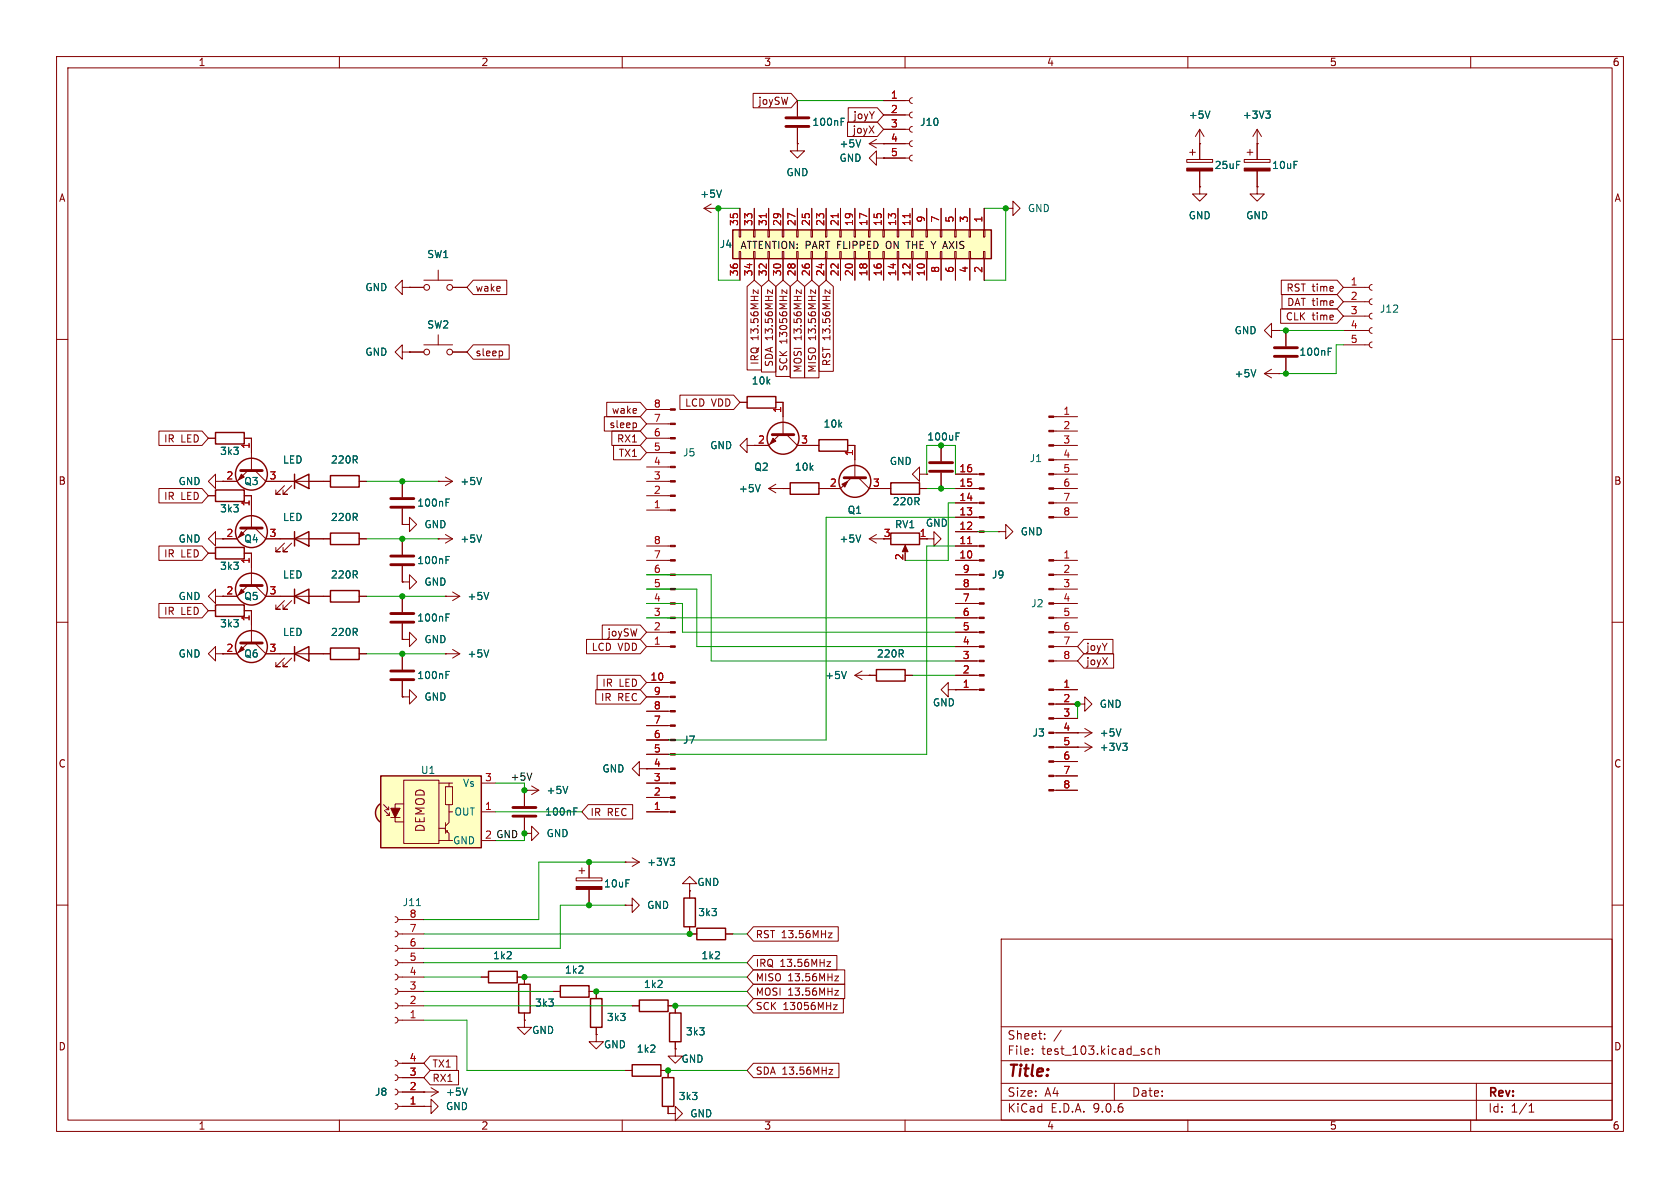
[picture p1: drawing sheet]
<svg xmlns="http://www.w3.org/2000/svg" width="297mm" height="210mm" viewBox="0 0 297 210" stroke-linecap="round" stroke-linejoin="round" font-family="sans-serif">
<g fill="none" stroke="#840000" stroke-width=".18">
<path d="M10 10h277v190h-277zM12 12h273v186h-273zM60 10v2M110 10v2M156.2 17.8h4.6M160 10v2M161.3 17.3l-.4 .1-.1 .4 .1 .3 .4 .2M161.3 19.8l-.4 .2-.1 .3 .1 .4 .4 .1M210 10v2M260 10v2M153.7 25.4h7.1M153.7 25.4l1.2 .8"/>
<path d="M154.9 24.6l-1.2 .8M156.2 25.4h.1M156.2 20.3h4.6M156.2 22.9h4.6M156.2 27.9h4.6M161.3 22.4l-.4 .1-.1 .4 .1 .3 .4 .2M161.3 24.9l-.4 .1-.1 .4 .1 .4 .4 .1M161.3 27.4l-.4 .2-.1 .3 .1 .4 .4 .1M10 60h2M36.8 77.5h1.3M43.2 77.5h1.2v5.7M114.3 77.5h4.2"/>
<path d="M114.3 74.9h4.2M114.3 72.4h4.2M130.8 71.1h1.3M137.2 71.1h1.2v5.7M137.8 76.8l-1.9 1.9h-2.6M139.1 76.8l1.9 1.9h3.8M149.9 78.7h1.2v5.8M285 60h2M36.8 97.8h1.3M36.8 87.6h1.3M43.2 87.6h1.2v5.7M43.2 97.8h1.2"/>
<path d="M43.8 93.3l-1.9 2h-3.8v1.2l-1.3-1.2 1.3-1.3v1.3M43.8 83.2l-1.9 1.9h-3.8v1.3l-1.3-1.3 1.3-1.3v1.3M45.1 93.3l1.9 2h11.4M45.1 83.2l1.9 1.9h11.4M50.3 85.9l-1.5 1.5h.7h-.7v-.8M50.3 96l-1.5 1.5h.7h-.7v-.7M51.6 85.9l-1.6 1.5h.8h-.8v-.8M51.6 96l-1.6 1.5h.8h-.8v-.7M63.5 95.3h1.3M63.5 85.1h1.3M71.1 85.1v2.8M71.1 89.9v2.8"/>
<path d="M71.1 95.3v2.7M114.3 85.1h4.2M114.3 87.6h4.2M114.3 90.2h4.2M114.3 82.6h4.2M114.3 80h4.2M135.9 86.4l1.3 .7M135.9 86.4h3.8M137.2 85.6l-1.3 .8M138.4 86.4h.1M150.5 84.5l-1.9 1.9h-3.8M151.8 84.5l1.9 1.9h3.8"/>
<path d="M153.7 95.3h2.5M153.7 95.3l1.2 .7M154.9 94.5l-1.2 .8M162.6 83.8v-1.2l-1.3 1.2 1.3 1.3v-1.3h1.2M162.6 86.4h1.2M163.8 83.8h.1M163.8 95.3h1.3v-1.3l1.3 1.3-1.3 1.2v-1.2M163.8 95.3h.1M10 110h2M36.8 108h1.3M38.1 105.4v-1.3l-1.3 1.3 1.3 1.3v-1.3h1.3M43.2 108h1.2v5.7"/>
<path d="M43.8 113.7l-1.9 1.9h-3.8v1.2l-1.3-1.2 1.3-1.3v1.3M45.1 113.7l1.9 1.9h11.4M49.5 105.4h8.9M50.3 116.3l-1.5 1.6h.7h-.7v-.8M50.3 106.2l-1.5 1.5h.7h-.7v-.8M51.6 116.3l-1.6 1.6h.8h-.8v-.8M51.6 106.2l-1.6 1.5h.8h-.8v-.8M63.5 105.4h1.3M63.5 115.6h1.3M71.1 102.9h1.3v-1.3l1.3 1.3-1.3 1.2v-1.2M71.1 102.9h.1M71.1 100.1v2.8"/>
<path d="M71.1 105.4v2.8M71.1 110.2v2.8M78.7 105.4h.1M78.7 105.4h2.6M80 104.6l1.3 .8M81.3 105.4l-1.3 .8M285 110h2M92.7 139.7h.1M92.7 139.7h2.5M92.7 139.7v2.8M94 138.9l1.2 .8M95.2 139.7l-1.2 .8"/>
<path d="M113 135.9v-1.3l-1.2 1.3 1.2 1.3v-1.3h1.3M114.3 135.9h.1M92.7 147.3h1.3v-1.2l1.2 1.2-1.2 1.3v-1.3M92.7 147.3h.1M92.7 144.5v2.8M10 160h2M177 166h108v32h-108zM285 160h2M60 198v2M110 198v2M160 198v2M177 194.5h108"/>
<path d="M177 191.5h108M177 187.5h108M177 181.5h108M182.5 186.3v.1M182.5 185.5v.1M184.7 183.6v.1M184.7 182.8v.1M187.6 182.1l-1.3 2M197 191.5v3M203.7 185.5l-.5-.1-.2 .3v.4l.1 .2h.6M204.3 185.5l.2-.1 .4 .1 .1 .9M204.3 184.9v1.5"/>
<path d="M210 198v2M260 198v2M261 191.5v6.5M270.3 196.6h.9M270.3 195.5l.4-.4v1.5"/>
</g>
<g fill="none" stroke="#840000" stroke-width=".51">
<path d="M136.5 76.8h3.8M42.5 93.3h3.9M42.5 83.2h3.9M69.1 98.3h4.1M69.1 99.8h4.1M69.1 88.1h4.1M69.1 89.7h4.1M149.2 84.5h3.8M42.5 113.7h3.9M69.1 108.5h4.1M69.1 110h4.1M90.7 142.7h4"/>
<path d="M90.7 144.3h4"/>
</g>
<g fill="none" stroke="#840000" stroke-width=".25">
<path d="M38.1 76.5h5.1v2h-5.1zM132.1 70.1h5.1v2h-5.1zM144.8 77.7h5.1v2.1h-5.1zM38.1 96.8h5.1v2h-5.1zM38.1 86.6h5.1v2h-5.1zM52.1 85.1l2.5-1.3v2.6zM52.1 95.3l2.5-1.3v2.5zM52.1 83.8v2.6M52.1 94v2.5M58.4 94.2h5.1v2.1h-5.1zM58.4 84.1h5.1v2h-5.1zM139.7 85.3h5.1v2.1h-5.1z"/>
<path d="M157.5 85.3h5.1v2.1h-5.1zM38.1 106.9h5.1v2.1h-5.1zM52.1 115.6l2.5-1.3v2.5zM52.1 105.4l2.5-1.3v2.6zM52.1 104.1v2.6M52.1 114.3v2.5M58.4 104.4h5.1v2h-5.1zM58.4 114.6h5.1v2h-5.1z"/>
<circle cx="138.4" cy="77.5" r="2.82"/>
<circle cx="44.4" cy="83.8" r="2.82"/>
<circle cx="44.4" cy="94" r="2.82"/>
<circle cx="151.1" cy="85.1" r="2.82"/>
<circle cx="44.4" cy="114.3" r="2.82"/>
</g>
<g fill="#840000" stroke="#840000" stroke-width=".18">
<path d="M42.7 94l.5 .5-1 .5z"/>
<path d="M42.7 83.8l.5 .5-1 .5z"/>
<path d="M42.7 114.3l.5 .5-1 .5z"/>
<path d="M118.5 90h.9v.3h-.9z"/>
<path d="M118.5 87.5h.9v.3h-.9z"/>
<path d="M118.5 85h.9v.2h-.9z"/>
<path d="M118.5 82.4h.9v.3h-.9z"/>
<path d="M118.5 79.9h.9v.2h-.9z"/>
<path d="M118.5 77.3h.9v.3h-.9z"/>
<path d="M118.5 74.8h.9v.3h-.9z"/>
<path d="M118.5 72.3h.9v.2h-.9z"/>
<path d="M136.7 77.5l.5 .5-1.1 .5z"/>
<path d="M148.8 85.6l1.1-.5-.5 1z"/>
</g>
<g fill="none" stroke="#006464" stroke-width=".18">
<path d="M152.2 24.7l-.5 1.3M78.9 99h.4M78.9 98.4h.6M78.9 88.8h.4M78.9 88.2h.6M134.4 85.7l-.4 1.2M152.2 94.6l-.5 1.2M78.9 109.1h.4M78.9 108.5h.6M86.4 104.7l-.4 1.3M100.4 139l-.4 1.3M101.5 143.4h.4"/>
<path d="M101.5 142.8h.6"/>
</g>
<path d="M129.5 40.6h45.8v5.1h-45.8z" fill="#ffffc2"/>
<g fill="none" stroke="#840000" stroke-width=".25">
<path d="M129.5 40.6h45.8v5.1h-45.8zM99.1 174.2h5v2.1h-5z"/>
<circle cx="44.4" cy="104.1" r="2.82"/>
</g>
<g fill="none" stroke="#840000" stroke-width=".18">
<path d="M141 17.8v2.8M124.5 36.8l1.2 .8M124.5 36.8h2.5M125.7 36.1l-1.2 .7M127 36.8h.1M130.8 36.8v3.8M133.3 36.8v3.8M135.9 36.8v3.8M138.4 36.8v3.8M141 25.4v1.3h1.2l-1.2 1.2-1.3-1.2h1.3M141 25.4h.1M141 22.6v2.8"/>
<path d="M141 36.8v3.8M143.5 36.8v3.8M146 36.8v3.8M148.6 36.8v3.8M151.1 36.8v3.8M153.7 36.8v3.8M154.9 27.9v-1.2l-1.2 1.2 1.2 1.3v-1.3h1.3M156.2 27.9h.1M156.2 36.8v3.8M158.7 36.8v3.8M161.3 36.8v3.8M163.8 36.8v3.8"/>
<path d="M166.4 36.8v3.8M168.9 36.8v3.8M171.4 36.8v3.8M174 36.8v3.8M177.8 36.8h1.3v-1.2l1.2 1.2-1.2 1.3v-1.3M177.8 36.8h.1M71.1 50.8v-1.3l-1.3 1.3 1.3 1.3v-1.3h1.3M72.4 50.8h.1M72.4 50.8h2.5M74.9 49.5h5.1M77.5 47.8v1.7M77.5 59.2v1.8"/>
<path d="M80 50.8h2.5M130.7 40.6h.2v1.3h-.2zM130.7 44.5h.2v1.2h-.2zM130.8 45.7v3.8M133.2 40.6h.3v1.3h-.3zM133.2 44.5h.3v1.2h-.3zM133.3 45.7v3.8M135.8 40.6h.2v1.3h-.2zM135.8 44.5h.2v1.2h-.2zM135.9 45.7v3.8M138.3 40.6h.3v1.3h-.3zM138.3 44.5h.3v1.2h-.3z"/>
<path d="M138.4 45.7v3.8M140.8 40.6h.3v1.3h-.3zM140.8 44.5h.3v1.2h-.3zM141 45.7v3.8M143.4 40.6h.2v1.3h-.2zM143.4 44.5h.2v1.2h-.2zM143.5 45.7v3.8M145.9 40.6h.3v1.3h-.3zM145.9 44.5h.3v1.2h-.3zM146 45.7v3.8M148.5 40.6h.2v1.3h-.2zM148.5 44.5h.2v1.2h-.2z"/>
<path d="M148.6 45.7v3.8M151 40.6h.3v1.3h-.3zM151 44.5h.3v1.2h-.3zM151.1 45.7v3.8M153.5 40.6h.3v1.3h-.3zM153.5 44.5h.3v1.2h-.3zM153.7 45.7v3.8M156.1 40.6h.2v1.3h-.2zM156.1 44.5h.2v1.2h-.2zM156.2 45.7v3.8M158.6 40.6h.3v1.3h-.3zM158.6 44.5h.3v1.2h-.3z"/>
<path d="M158.7 45.7v3.8M161.2 40.6h.2v1.3h-.2zM161.2 44.5h.2v1.2h-.2zM161.3 45.7v3.8M163.7 40.6h.3v1.3h-.3zM163.7 44.5h.3v1.2h-.3zM163.8 45.7v3.8M166.2 40.6h.3v1.3h-.3zM166.2 44.5h.3v1.2h-.3zM166.4 45.7v3.8M168.8 40.6h.2v1.3h-.2zM168.8 44.5h.2v1.2h-.2z"/>
<path d="M168.9 45.7v3.8M171.3 40.6h.3v1.3h-.3zM171.3 44.5h.3v1.2h-.3zM171.4 45.7v3.8M173.9 40.6h.2v1.3h-.2zM173.9 44.5h.2v1.2h-.2zM174 45.7v3.8M71.1 62.2v-1.2l-1.3 1.2 1.3 1.3v-1.3h1.3M72.4 62.2h.1M72.4 62.2h2.5M74.9 61h5.1M80 62.2h2.5"/>
<path d="M132.1 78.7v-1.2l-1.3 1.2 1.3 1.3v-1.3h1.2M166.4 78.7v2.8M186.3 73.7h4.2M186.3 76.2h4.2M186.3 78.7h4.2M44.4 97.8v5.7M71.1 92.7h1.3v-1.3l1.3 1.3-1.3 1.3v-1.3M71.1 92.7h.1M77.5 95.3h.1M77.5 85.1h.1M77.5 95.3h2.5M77.5 85.1h2.5"/>
<path d="M78.7 94.5l1.3 .8M78.7 84.3l1.3 .8M80 95.3l-1.3 .7M80 85.1l-1.3 .8M166.4 83.6v2.8M168.9 83.8h4.2M168.9 86.4h4.2M168.9 88.9h4.2M168.9 91.4h4.2M168.9 99.1h4.2M168.9 96.5h4.2M168.9 94h4.2"/>
<path d="M176.5 94h1.3v-1.3l1.3 1.3-1.3 1.3v-1.3M176.5 94h.1M186.3 81.3h4.2M186.3 83.8h4.2M186.3 86.4h4.2M186.3 88.9h4.2M186.3 91.4h4.2M43.8 103.5l-1.9 1.9h-2.5M45.1 103.5l1.9 1.9h2.5M168.9 119.4h4.2M168.9 116.8h4.2M168.9 114.3h4.2"/>
<path d="M168.9 111.8h4.2M168.9 109.2h4.2M168.9 106.7h4.2M168.9 104.1h4.2M168.9 101.6h4.2M167.6 121.9v-1.2l-1.2 1.2 1.2 1.3v-1.3h1.3M168.9 121.9h.1M168.9 121.9h4.2M101.9 155.2h4.5v.5h-4.5zM102.4 153.9h1M102.9 153.4v1M104.1 152.4v2.8"/>
<path d="M104.1 157.2v2.8M110.5 152.4h.1M110.5 152.4h2.5M111.8 151.6l1.2 .8M113 152.4l-1.2 .8M97.8 175.3h1.3M104.1 175.3h1.3M74.9 195.6h1.3v-1.3l1.3 1.3-1.3 1.3v-1.3M74.9 195.6h.1"/>
<circle cx="75.4" cy="50.8" r=".51"/>
<circle cx="79.5" cy="50.8" r=".51"/>
<circle cx="75.4" cy="62.2" r=".51"/>
<circle cx="79.5" cy="62.2" r=".51"/>
</g>
<path d="M135.5 37.8v.7M148.2 37.8v.7M160.9 37.8v.7M171.1 96.1h.7" fill="none" stroke="#a90000" stroke-width=".18"/>
<path d="M127.5 33.6l-.4 1.3M148.7 21.5h.4M148.7 20.9h.6M169 77.1h.4M169 76.5h.6M85.1 94.6l-.4 1.2M85.1 84.4l-.4 1.3M118.5 151.7h.7l-.4 .5M119 152.2l.2 .2v.3l-.2 .3" fill="none" stroke="#006464" stroke-width=".18"/>
<g fill="#840000" stroke="#840000" stroke-width=".18">
<path d="M185.4 73.5h.9v.3h-.9z"/>
<path d="M185.4 76.1h.9v.2h-.9z"/>
<path d="M185.4 78.6h.9v.3h-.9z"/>
<path d="M185.4 81.2h.9v.2h-.9z"/>
<path d="M185.4 83.7h.9v.2h-.9z"/>
<path d="M185.4 86.2h.9v.3h-.9z"/>
<path d="M185.4 88.8h.9v.2h-.9z"/>
<path d="M185.4 91.3h.9v.3h-.9z"/>
<path d="M42.7 104.1l.5 .5-1 .6z"/>
<path d="M101.9 156.7h4.5v.5h-4.5z"/>
<path d="M173.1 121.8h.9v.2h-.9z"/>
<path d="M173.1 119.3h.9v.2h-.9z"/>
<path d="M173.1 116.7h.9v.3h-.9z"/>
<path d="M173.1 114.2h.9v.2h-.9z"/>
<path d="M173.1 111.6h.9v.3h-.9z"/>
<path d="M173.1 109.1h.9v.2h-.9z"/>
<path d="M173.1 106.6h.9v.2h-.9z"/>
<path d="M173.1 104h.9v.3h-.9z"/>
<path d="M173.1 101.5h.9v.2h-.9z"/>
<path d="M173.1 98.9h.9v.3h-.9z"/>
<path d="M173.1 96.4h.9v.2h-.9z"/>
<path d="M173.1 93.9h.9v.2h-.9z"/>
<path d="M173.1 91.3h.9v.3h-.9z"/>
<path d="M173.1 88.8h.9v.2h-.9z"/>
<path d="M173.1 86.2h.9v.3h-.9z"/>
<path d="M173.1 83.7h.9v.2h-.9z"/>
</g>
<path d="M138.9 20.8h4.1M138.9 22.4h4.1M164.3 81.8h4.1M164.3 83.3h4.1M42.5 103.5h3.9" fill="none" stroke="#840000" stroke-width=".51"/>
<path d="M66.9 142.3l.3-.2 1.1 1.6-1.1 1.6a1.97 1.97 0 0 1-.3-3z" fill="#ffffc2" stroke="#ffffc2" stroke-width=".18"/>
<path d="M67.3 137.2h17.8v12.7h-17.8z" fill="#ffffc2"/>
<g fill="none" stroke="#840000" stroke-width=".25">
<path d="M157.5 94.2h5.1v2.1h-5.1zM154.9 118.4h5.1v2h-5.1zM67.3 137.2h17.8v12.7h-17.8zM67.2 142.1a1.97 1.97 0 0 0 0 3.2M120.9 158.8h2v5h-2zM86.4 171.7h5v2h-5zM91.7 174h2v5.1h-2zM104.4 176.5h2v5.1h-2zM113 176.8h5.1v2h-5.1zM118.4 179.1h2v5.1h-2zM123.2 164.1h5.1v2h-5.1zM111.8 188.2h5v2h-5z"/>
<path d="M117.1 190.5h2v5.1h-2z"/>
</g>
<g fill="none" stroke="#840000" stroke-width=".18">
<path d="M133.1 16.5h6.8l1.1 1.3-1.1 1.3h-6.8zM141 17.8v2.8M150 19h5.1l1.1 1.3-1.1 1.3h-5.1zM156.2 17.8h3.8M127 36.8h.1M130.8 36.8v3.8M133.3 36.8v3.8M135.9 36.8v3.8M138.4 36.8v3.8M141 25.4h.1M141 22.6v2.8M141 36.8v3.8"/>
<path d="M143.5 36.8v3.8M146 36.8v3.8M148.6 36.8v3.8M149.8 21.6h5.3l1.1 1.3-1.1 1.2h-5.3zM151.1 36.8v3.8M153.7 36.8v3.8M156.2 27.9h.1M156.2 25.4h.1M156.2 36.8v3.8M156.2 20.3h3.8M156.2 22.9h3.8M156.2 25.4h3.8"/>
<path d="M156.2 27.9h3.8M158.7 36.8v3.8M161.3 36.8v3.8M163.8 36.8v3.8M166.4 36.8v3.8M168.9 36.8v3.8M171.4 36.8v3.8M174 36.8v3.8M209.8 28.2h4.6v.5h-4.6zM210.3 26.9h1M210.8 26.4v1M212.1 25.4h.1"/>
<path d="M212.1 33v1.3h1.3l-1.3 1.3-1.3-1.3h1.3M212.1 33h.1M212.1 22.9l-.8 1.2M212.1 22.9l.8 1.2M212.1 22.9v5.3M212.1 30.2v2.8M220 28.2h4.5v.5h-4.5zM220.5 26.9h1M221 26.4v1M222.2 25.4h.1M222.2 33v1.3h1.3l-1.3 1.3-1.2-1.3h1.2M222.2 33h.1"/>
<path d="M222.2 22.9l-.7 1.2M222.2 22.9l.8 1.2M222.2 22.9v5.3M222.2 30.2v2.8M72.4 50.8h.1M72.4 50.8h2.5M80 50.8h2.5M83.7 49.5h5.9v2.6h-5.9l-1.2-1.3zM130.8 45.7v3.8M132.1 50.6l1.2-1.1 1.3 1.1v14.8h-2.5zM133.3 45.7v3.8M134 51.2v.7l-.8-.7v.7"/>
<path d="M134.6 50.6l1.3-1.1 1.3 1.1v15.2h-2.6zM135.9 45.7v3.8M136.6 51.2v.7l-.9-.7v.7M137.2 50.6l1.2-1.1 1.3 1.1v16h-2.5zM138.4 45.7v3.8M139.1 51.2v.7l-.8-.7v.7M139.7 50.6l1.3-1.1 1.2 1.1v16.2h-2.5zM141 45.7v3.8M141.6 51.2v.7l-.8-.7v.7M142.2 50.6l1.3-1.1 1.3 1.1v16.2h-2.6zM143.5 45.7v3.8M144.2 51.2v.7l-.9-.7v.7"/>
<path d="M144.8 50.6l1.2-1.1 1.3 1.1v15h-2.5zM146 45.7v3.8M146.7 51.2v.7l-.8-.7v.7M148.6 45.7v3.8M151.1 45.7v3.8M153.7 45.7v3.8M156.2 45.7v3.8M158.7 45.7v3.8M161.3 45.7v3.8M163.8 45.7v3.8M166.4 45.7v3.8M168.9 45.7v3.8"/>
<path d="M171.4 45.7v3.8M174 45.7v3.8M224.8 58.4v-1.2l-1.3 1.2 1.3 1.3v-1.3h1.3M226.1 58.4h.1M226.4 54.6h10l1.1 1.3-1.1 1.3h-10zM226.5 49.5h9.9l1.1 1.3-1.1 1.3h-9.9zM226.6 52.1h9.8l1.1 1.2-1.1 1.3h-9.8zM227.3 58.4v2.8M237.5 50.8h4.6M237.5 53.3h4.6M237.5 55.9h4.6M237.5 58.4h4.6"/>
<path d="M242.6 50.3l-.4 .1-.1 .4 .1 .4 .4 .1M242.6 52.8l-.4 .2-.1 .3 .1 .4 .4 .1M242.6 55.4l-.4 .1-.1 .4 .1 .3 .4 .2M242.6 57.9l-.4 .2-.1 .3 .1 .4 .4 .1M28.1 76.2h7.6l1.1 1.3-1.1 1.2h-7.6zM36.8 77.5h1.3M43.2 77.5h1.2v2.5M72.4 62.2h.1M72.4 62.2h2.5M80 62.2h2.5M83.7 61h6.3v2.5h-6.3l-1.2-1.3zM88.7 62.1l.2 .2-.2 .5"/>
<path d="M106.8 73.7h6.4l1.1 1.2-1.1 1.3h-6.4zM107.3 71.1h5.9l1.1 1.3-1.1 1.3h-5.9zM108.2 76.2h5l1.1 1.3-1.1 1.2h-5zM108.5 78.7h4.7l1.1 1.3-1.1 1.3h-4.7zM112.4 74.8l.1 .2-.1 .5M120.2 69.8h9.5l1.1 1.3-1.1 1.3h-9.5zM130.8 71.1h1.3M133.3 78.7h2.6M137.2 71.1h1.2v2.6M141 78.7h3.8M149.9 78.7h1.2v2.6M166.4 78.7v2.8"/>
<path d="M223.5 66l1.3 .8M223.5 66h2.6M224.8 65.3l-1.3 .7M226.1 66h.1M227.3 63.2v2.8M237.5 61h4.6M242.6 60.5l-.4 .1-.1 .4 .1 .3 .4 .2M28.1 96.5h7.6l1.1 1.3-1.1 1.3h-7.6zM28.1 86.4h7.6l1.1 1.2-1.1 1.3h-7.6zM36.8 87.6h1.3M36.8 97.8h1.3M39.4 95.3h2.5"/>
<path d="M39.4 85.1h2.5M43.2 87.6h1.2v2.6M43.2 97.8h1.2v2.5M47 95.3h5.1M47 85.1h5.1M54.6 95.3h3.8M54.6 85.1h3.8M63.5 95.3h1.3M63.5 85.1h1.3M71.1 92.7h.1M71.1 85.1v2.8M71.1 89.9v2.8"/>
<path d="M71.1 95.3v2.7M77.5 85.1h.1M77.5 95.3h.1M114.3 99.1h4.2M114.3 96.5h4.2M138.4 86.4h.1M138.4 86.4h1.3M144.8 86.4h3.8M153.7 86.4h3.8M160 96.8v1M162.6 95.3h1.2M162.6 86.4h1.2"/>
<path d="M163.8 95.3h.1M163.8 83.8h.1M166.4 83.6v2.8M168.9 99.1h3.8M168.9 96.5h3.8M168.9 94h3.8M168.9 91.4h3.8M168.9 88.9h3.8M168.9 86.4h3.8M168.9 83.8h3.8M176.5 94h.1M186.3 99.1h4.2"/>
<path d="M28.1 106.7h7.6l1.1 1.3-1.1 1.2h-7.6zM36.8 108h1.3M39.4 115.6h2.5M39.4 105.4h2.5M43.2 108h1.2v2.5M47 115.6h5.1M47 105.4h5.1M54.6 115.6h3.8M54.6 105.4h3.8M63.5 115.6h1.3M63.5 105.4h1.3M71.1 113h1.3v-1.2l1.3 1.2-1.3 1.3v-1.3"/>
<path d="M71.1 113h.1M71.1 102.9h.1M71.1 100.1v2.8M71.1 105.4v2.8M71.1 110.2v2.8M71.1 115.6v2.8M78.7 115.6h.1M78.7 105.4h.1M78.7 115.6h2.6M80 114.8l1.3 .8M81.3 115.6l-1.3 .7M103.7 113h9.5l1.1 1.3-1.1 1.3h-9.5z"/>
<path d="M105.6 119.4h7.6l1.1 1.3-1.1 1.2h-7.6zM106.5 110.5h6.7l1.1 1.3-1.1 1.2h-6.7zM114.3 101.6h4.2M114.3 104.1h4.2M114.3 106.7h4.2M114.3 109.2h4.2M114.3 111.8h4.2M114.3 114.3h4.2M151.1 119.4h3.8M151.1 119.4l1.3 .7M152.4 118.6l-1.3 .8M153.7 119.4h.1"/>
<path d="M160 119.4h1.3M168.9 119.4h3.8M168.9 101.6h3.8M168.9 104.1h3.8M168.9 106.7h3.8M168.9 109.2h3.8M168.9 111.8h3.8M168.9 114.3h3.8M168.9 116.8h3.8M186.3 101.6h4.2M186.3 104.1h4.2M186.3 106.7h4.2"/>
<path d="M186.3 109.2h4.2M186.3 111.8h4.2M186.3 114.3h4.2M186.3 116.8h4.2M191.6 113h5.2v2.6h-5.2l-1.1-1.3zM191.6 115.6h5.3v2.5h-5.3l-1.1-1.3zM71.1 123.2h1.3v-1.3l1.3 1.3-1.3 1.3v-1.3M71.1 123.2h.1M71.1 120.4v2.8M71.4 137.9h6.2v11.2h-6.2zM77.6 138.4h1.8M78.7 139.1h1.3v3.1h-1.3z"/>
<path d="M80 138.4h-.6v.7M85.1 138.4h2.5M92.7 139.7h.1M92.7 139.7v2.8M105.3 121.9h7.9l1.1 1.3-1.1 1.3h-7.9zM114.3 135.9h.1M114.3 138.4h4.2M114.3 135.9h4.2M114.3 133.4h4.2M114.3 130.8h4.2M114.3 128.3h4.2M114.3 125.7h4.2"/>
<path d="M114.3 123.2h4.2M114.3 120.7h4.2M168.9 121.9h.1M168.9 121.9h3.8M186.3 129.5h6.7M186.3 121.9h4.2M186.3 124.5h4.2M186.3 127h4.2M186.3 132.1h6.7M186.3 134.6h4.2M186.3 137.2h4.2M186.3 139.7h4.2"/>
<path d="M190.5 129.5h.1M190.5 124.5h1.3v-1.3l1.2 1.3-1.2 1.2v-1.2M190.5 124.5h.1M190.5 132.1h.1M191.8 128.8l1.2 .7M191.8 131.3l1.2 .8M193 129.5l-1.2 .8M193 132.1l-1.2 .7M67.8 142.2l.9 .9M67.9 143.3l.9 .8M68.2 143.1h.5M68.3 144.1h.5"/>
<path d="M68.7 142.6v.5M68.8 143.6v.5M69.1 144.5h1.6M71.4 142.1h-1.6v3.2h1.6M77.6 148.6h1.8M77.6 146.4h1.1M78.7 146.7l.7 .6v1.3h.6M78.7 145.4v1.9M79.1 146.8v.3h-.2M79.4 142.2v1.3M80 143.5h-.6v1.9l-.7 .7M85.1 143.5h2.5"/>
<path d="M92.7 147.3h.1M92.7 144.5v2.8M104 142.2h7.8v2.6h-7.8l-1.1-1.3zM104.1 152.4v2.8M104.1 157.2v2.8M110.5 152.4h.1M114.3 143.5h4.2M114.3 141h4.2M121.9 156.2h1.3l-1.3-1.3-1.3 1.3h1.3v1.3M121.9 157.5h.1M121.9 157.5v1.3M69.8 179.8l.4 .2 .2 .3-.2 .4-.4 .1"/>
<path d="M69.8 177.3l.4 .1 .2 .4-.2 .4-.4 .1M69.8 174.8l.4 .1 .2 .4-.2 .3-.4 .2M69.8 172.2l.4 .2 .2 .3-.2 .4-.4 .1M69.8 169.7l.4 .1 .2 .4-.2 .3-.4 .2M69.8 167.1l.4 .2 .2 .3-.2 .4-.4 .1M69.8 164.6l.4 .1 .2 .4-.2 .4-.4 .1M69.8 162.1l.4 .1 .2 .4-.2 .3-.4 .2M70.4 165.1h4.5M70.4 172.7h4.5M70.4 177.8h4.5M70.4 175.3h4.5M70.4 170.2h4.5"/>
<path d="M70.4 167.6h4.5M70.4 162.6h4.5M85.1 172.7h1.3M91.4 172.7h1.3v1.3M92.7 179.1v1.2M97.8 175.3h1.3M104.1 175.3h1.3v1.2M110.5 160h1.3v-1.2l1.2 1.2-1.2 1.3v-1.3M110.5 160h.1M111.8 177.8h1.2M118.1 177.8h1.3v1.3M121.9 163.8v1.3h1.3"/>
<path d="M128.3 165.1h1.2M133.2 163.8h15v2.6h-15l-1.1-1.3zM133.2 176.5h15.9v2.6h-15.9l-1.1-1.3zM133.2 174h16.1v2.5h-16.1l-1.1-1.2zM133.2 171.4h16.1v2.6h-16.1l-1.1-1.3zM133.2 168.9h14.8v2.6h-14.8l-1.1-1.3zM146.2 170h.7l-.7 .9h.7M146.4 164.9h.7l-.7 .9h.7M147.3 177.6h.7l-.7 .9h.7M147.6 175.1h.6l-.6 .8h.6M147.6 172.5h.6l-.6 .9h.6M69.8 195.1l.4 .1 .2 .4-.2 .3-.4 .2"/>
<path d="M69.8 192.5l.4 .2 .2 .3-.2 .4-.4 .1M69.8 190l.4 .1 .2 .4-.2 .4-.4 .1M69.8 187.5l.4 .1 .2 .4-.2 .3-.4 .2M70.4 193h7.1M70.4 195.6h4.5M70.4 190.5h4.5M70.4 188h4.5M70.4 180.3h4.5M74.9 193h.1M74.9 195.6h.1M76 186.7h4.8v2.5h-4.8l-1.1-1.2zM76 189.2h5.1v2.6h-5.1l-1.1-1.3z"/>
<path d="M76.2 192.3l1.3 .7M77.5 193l-1.3 .8M92.7 180.3v1.3h1.3l-1.3 1.3-1.3-1.3h1.3M92.7 180.3h.1M105.4 182.9v1.3h1.3l-1.3 1.2-1.3-1.2h1.3M105.4 182.9h.1M105.4 181.6v1.3M110.5 189.2h1.3M116.8 189.2h1.3v1.3M118.1 196.9h1.3v-1.3l1.2 1.3-1.2 1.2v-1.2M118.1 196.9h.1M118.1 195.6v1.3"/>
<path d="M119.4 185.4v1.3h1.2l-1.2 1.3-1.3-1.3h1.3M119.4 185.4h.1M119.4 184.2v1.2M133.2 188h15.1v2.5h-15.1l-1.1-1.3zM146.6 189.1h.6l-.6 .8h.6"/>
</g>
<g fill="#840000" stroke="#840000" stroke-width=".18">
<path d="M69.1 142.9h1.6l-.9 1.6z"/>
<path d="M160 96.4l.5 1.1h-1z"/>
<path d="M220 29.7h4.5v.5h-4.5z"/>
<path d="M209.8 29.7h4.6v.5h-4.6z"/>
<path d="M185.4 98.9h.9v.3h-.9z"/>
<path d="M185.4 101.5h.9v.2h-.9z"/>
<path d="M185.4 104h.9v.3h-.9z"/>
<path d="M185.4 106.6h.9v.2h-.9z"/>
<path d="M185.4 109.1h.9v.2h-.9z"/>
<path d="M185.4 111.6h.9v.3h-.9z"/>
<path d="M185.4 114.2h.9v.2h-.9z"/>
<path d="M185.4 116.7h.9v.3h-.9z"/>
<path d="M185.4 121.8h.9v.2h-.9z"/>
<path d="M185.4 124.3h.9v.3h-.9z"/>
<path d="M185.4 126.9h.9v.2h-.9z"/>
<path d="M185.4 129.4h.9v.3h-.9z"/>
<path d="M185.4 132h.9v.2h-.9z"/>
<path d="M185.4 134.5h.9v.2h-.9z"/>
<path d="M185.4 137h.9v.3h-.9z"/>
<path d="M185.4 139.6h.9v.2h-.9z"/>
<path d="M118.5 114.2h.9v.2h-.9z"/>
<path d="M118.5 111.6h.9v.3h-.9z"/>
<path d="M118.5 109.1h.9v.2h-.9z"/>
<path d="M118.5 106.6h.9v.2h-.9z"/>
<path d="M118.5 104h.9v.3h-.9z"/>
<path d="M118.5 101.5h.9v.2h-.9z"/>
<path d="M118.5 98.9h.9v.3h-.9z"/>
<path d="M118.5 96.4h.9v.2h-.9z"/>
<path d="M118.5 143.4h.9v.2h-.9z"/>
<path d="M118.5 140.8h.9v.3h-.9z"/>
<path d="M118.5 138.3h.9v.3h-.9z"/>
<path d="M118.5 135.8h.9v.2h-.9z"/>
<path d="M118.5 133.2h.9v.3h-.9z"/>
<path d="M118.5 130.7h.9v.2h-.9z"/>
<path d="M118.5 128.1h.9v.3h-.9z"/>
<path d="M118.5 125.6h.9v.3h-.9z"/>
<path d="M118.5 123.1h.9v.2h-.9z"/>
<path d="M118.5 120.5h.9v.3h-.9z"/>
</g>
<g fill="none" stroke="#006464" stroke-width=".18">
<path d="M213.9 19.6l-.4 1.3M223.8 19.6h.7l-.4 .5M127.5 33.6l-.4 1.3M148.7 21.5h.4M148.7 20.9h.6M152.2 24.7l-.5 1.3M224.3 20.1l.2 .3v.3l-.2 .2M169 77.1h.4M169 76.5h.6M222 65.3l-.4 1.3M234.8 62.1h.4M234.8 61.5h.6"/>
<path d="M78.9 88.8h.4M78.9 88.2h.6M78.9 99h.4M78.9 98.4h.6M85.1 84.4l-.4 1.3M85.1 94.6l-.4 1.2M134.4 85.7l-.4 1.2M152.2 94.6l-.5 1.2M78.9 119.3h.4M78.9 118.7h.6M78.9 109.1h.4M78.9 108.5h.6"/>
<path d="M86.4 114.9l-.4 1.2M86.4 104.7l-.4 1.3M149.6 118.7l-.4 1.3M100.4 139l-.4 1.3M198.2 128.8l-.5 1.3M198.5 131.4h.8l-.5 .5M199 131.9l.3 .2v.3l-.3 .3M101.5 143.4h.4M101.5 142.8h.6M118.5 151.7h.7l-.4 .5M119 152.2l.2 .2v.3l-.2 .3M73.6 160.1h.7"/>
<path d="M82.6 192.3l-.4 1.3"/>
</g>
<path d="M225.3 61.5h4.1M225.3 63h4.1M69.1 118.6h4.1M69.1 120.1h4.1" fill="none" stroke="#840000" stroke-width=".51"/>
<path d="M94 136.6l-.4 1.3" fill="none" stroke="#0f0f0f" stroke-width=".18"/>
<g fill="none" stroke="#009600" stroke-width=".18">
<path d="M141 17.8h15.2M130.8 36.8h-3.8v12.7h3.8M174 36.8h3.8v12.7h-3.8M226.1 58.4h11.4M237.5 61h-1.3v5h-10.1M64.8 85.1h12.7M64.8 95.3h12.7M163.8 83.8v-5.1h5.1v5.1M163.8 86.4h5.1M168.9 96.5h-5.1v36.9h-49.5M168.9 91.4h-22.9v39.4h-31.7M168.9 88.9h-1.3v10.2h-7.6"/>
<path d="M168.9 94h7.6M64.8 115.6h13.9M64.8 105.4h13.9M114.3 106.7h6.3v5.1h48.3M114.3 104.1h8.9v10.2h45.7M114.3 109.2h54.6M114.3 101.6h11.4v15.2h43.2M161.3 119.4h7.6M87.6 138.4h5.1v1.3M190.5 124.5v2.5M87.6 143.5h15.3M92.7 147.3v1.3h-5.1"/>
<path d="M110.5 152.4h-15.3v10.2h-20.3M74.9 172.7h10.2M74.9 175.3h22.9M74.9 177.8h36.9M74.9 165.1h47M74.9 170.2h57.2M92.7 172.7h39.4M105.4 175.3h26.7M110.5 160h-11.4v7.6h-24.2M119.4 177.8h12.7M129.5 165.1h2.6M74.9 180.3h7.6v8.9h28"/>
<path d="M118.1 189.2h14"/>
</g>
<path d="M135.5 37.8v.7M148.2 37.8v.7M160.9 37.8v.7M171.1 96.1h.7" fill="none" stroke="#a90000" stroke-width=".18"/>
<g fill="#009600" stroke="#009600" stroke-width=".18">
<circle cx="104.1" cy="152.4" r=".46"/>
<circle cx="104.1" cy="160" r=".46"/>
<circle cx="190.5" cy="124.5" r=".46"/>
<circle cx="71.1" cy="115.6" r=".46"/>
<circle cx="71.1" cy="105.4" r=".46"/>
<circle cx="71.1" cy="95.3" r=".46"/>
<circle cx="71.1" cy="85.1" r=".46"/>
<circle cx="166.4" cy="86.4" r=".46"/>
<circle cx="166.4" cy="78.7" r=".46"/>
<circle cx="127" cy="36.8" r=".46"/>
<circle cx="177.8" cy="36.8" r=".46"/>
<circle cx="92.7" cy="139.7" r=".46"/>
<circle cx="92.7" cy="147.3" r=".46"/>
<circle cx="119.4" cy="177.8" r=".46"/>
<circle cx="118.1" cy="189.2" r=".46"/>
<circle cx="92.7" cy="172.7" r=".46"/>
<circle cx="105.4" cy="175.3" r=".46"/>
<circle cx="121.9" cy="165.1" r=".46"/>
<circle cx="227.3" cy="66" r=".46"/>
<circle cx="227.3" cy="58.4" r=".46"/>
</g>
<text font-size="2.8" fill="#840000" x="178" y="190.9">Title:</text>
<g font-size="2.1" fill="#840000">
<text x="75.3" y="147.2" transform="rotate(-90 75.3 147.2)">DEMOD</text>
<text x="178" y="184">Sheet:</text>
<text x="178" y="186.7">File:</text>
<text x="184.1" y="186.7">test_103.kicad_sch</text>
<text x="178" y="196.9">KiCad</text>
<text x="178" y="194.1">Size:</text>
<text x="184.7" y="194.1">A4</text>
<text x="185.7" y="196.9">E.D.A.</text>
<text x="193.3" y="196.9">9.0.6</text>
<text x="200" y="194.1">Date:</text>
<text x="263" y="194.3">Rev:</text>
<text x="263" y="196.9">Id:</text>
<text x="267.1" y="196.9">1/1</text>
</g>
<g font-size="1.8" fill="#840000">
<text x="35" y="11.9">1</text>
<text x="85" y="11.9">2</text>
<text x="135" y="11.9">3</text>
<text x="185" y="11.9">4</text>
<text x="235" y="11.9">5</text>
<text x="285" y="11.9">6</text>
<text x="134" y="18.7">joySW</text>
<text x="150.6" y="23.8">joyX</text>
<text x="150.8" y="21.3">joyY</text>
<text x="10.3" y="35.9">A</text>
<text x="285.3" y="35.9">A</text>
<text x="84" y="51.8">wake</text>
<text x="227.3" y="51.8">RST time</text>
<text x="227.2" y="56.8">CLK</text>
<text x="227.5" y="54.3">DAT time</text>
<text x="231.9" y="56.8">time</text>
<text x="84" y="63.2">sleep</text>
<text x="134.3" y="64.6" transform="rotate(-90 134.3 64.6)">IRQ 13.56MHz</text>
<text x="136.8" y="65" transform="rotate(-90 136.8 65)">SDA 13.56MHz</text>
<text x="139.4" y="65.7" transform="rotate(-90 139.4 65.7)">SCK</text>
<text x="139.4" y="60.8" transform="rotate(-90 139.4 60.8)">13056MHz</text>
<text x="141.9" y="66" transform="rotate(-90 141.9 66)">MOSI</text>
<text x="141.9" y="60.2" transform="rotate(-90 141.9 60.2)">13.56MHz</text>
<text x="144.5" y="66" transform="rotate(-90 144.5 66)">MISO</text>
<text x="144.5" y="60.2" transform="rotate(-90 144.5 60.2)">13.56MHz</text>
<text x="147" y="64.8" transform="rotate(-90 147 64.8)">RST 13.56MHz</text>
<text x="107.6" y="75.9">sleep</text>
<text x="108.1" y="73.3">wake</text>
<text x="121" y="72.1">LCD VDD</text>
<text x="28.9" y="78.4">IR</text>
<text x="32" y="78.4">LED</text>
<text x="109" y="78.4">RX1</text>
<text x="109.3" y="81">TX1</text>
<text x="10.3" y="85.9">B</text>
<text x="28.9" y="88.6">IR</text>
<text x="32" y="88.6">LED</text>
<text x="285.3" y="85.9">B</text>
<text x="156.1" y="95">3</text>
<text x="28.9" y="98.7">IR</text>
<text x="32" y="98.7">LED</text>
<text x="39.9" y="105.2">2</text>
<text x="28.9" y="108.9">IR</text>
<text x="32" y="108.9">LED</text>
<text x="107.3" y="112.7">joySW</text>
<text x="39.9" y="115.3">2</text>
<text x="104.5" y="115.3">LCD VDD</text>
<text x="191.9" y="115.3">joyY</text>
<text x="191.9" y="117.8">joyX</text>
<text x="106.1" y="124.1">IR</text>
<text x="106.4" y="121.6">IR</text>
<text x="109.2" y="124.1">REC</text>
<text x="109.4" y="121.6">LED</text>
<text x="10.3" y="135.9">C</text>
<text x="285.3" y="135.9">C</text>
<text x="104.3" y="144.5">IR</text>
<text x="107.3" y="144.5">REC</text>
<text x="133.5" y="166.1">RST 13.56MHz</text>
<text x="133.5" y="173.7">MISO</text>
<text x="133.5" y="171.1">IRQ 13.56MHz</text>
<text x="139.3" y="173.7">13.56MHz</text>
<text x="133.5" y="178.8">SCK</text>
<text x="133.5" y="176.2">MOSI</text>
<text x="138.4" y="178.8">13056MHz</text>
<text x="139.3" y="176.2">13.56MHz</text>
<text x="10.3" y="185.9">D</text>
<text x="285.3" y="185.9">D</text>
<text x="76.4" y="188.9">TX1</text>
<text x="76.4" y="191.5">RX1</text>
<text x="133.5" y="190.2">SDA 13.56MHz</text>
<text x="35" y="199.9">1</text>
<text x="85" y="199.9">2</text>
<text x="135" y="199.9">3</text>
<text x="185" y="199.9">4</text>
<text x="235" y="199.9">5</text>
<text x="285" y="199.9">6</text>
</g>
<g font-size="1.8" fill="#a90000">
<text x="157.4" y="17.5">1</text>
<text x="157.4" y="20.1">2</text>
<text x="157.4" y="22.6">3</text>
<text x="157.4" y="25.1">4</text>
<text x="157.4" y="27.7">5</text>
<text x="130.6" y="40" transform="rotate(-90 130.6 40)">35</text>
<text x="133.1" y="40" transform="rotate(-90 133.1 40)">33</text>
<text x="135.6" y="40" transform="rotate(-90 135.6 40)">31</text>
<text x="138.2" y="40" transform="rotate(-90 138.2 40)">29</text>
<text x="140.7" y="40" transform="rotate(-90 140.7 40)">27</text>
<text x="143.3" y="40" transform="rotate(-90 143.3 40)">25</text>
<text x="145.8" y="40" transform="rotate(-90 145.8 40)">23</text>
<text x="148.3" y="40" transform="rotate(-90 148.3 40)">21</text>
<text x="150.9" y="40" transform="rotate(-90 150.9 40)">19</text>
<text x="153.4" y="40" transform="rotate(-90 153.4 40)">17</text>
<text x="156" y="40" transform="rotate(-90 156 40)">15</text>
<text x="158.5" y="40" transform="rotate(-90 158.5 40)">13</text>
<text x="161" y="40" transform="rotate(-90 161 40)">11</text>
<text x="163.6" y="39.4" transform="rotate(-90 163.6 39.4)">9</text>
<text x="166.1" y="39.4" transform="rotate(-90 166.1 39.4)">7</text>
<text x="168.7" y="39.4" transform="rotate(-90 168.7 39.4)">5</text>
<text x="171.2" y="39.4" transform="rotate(-90 171.2 39.4)">3</text>
<text x="173.7" y="39.4" transform="rotate(-90 173.7 39.4)">1</text>
<text x="130.6" y="48.9" transform="rotate(-90 130.6 48.9)">36</text>
<text x="133.1" y="48.9" transform="rotate(-90 133.1 48.9)">34</text>
<text x="135.6" y="48.9" transform="rotate(-90 135.6 48.9)">32</text>
<text x="138.2" y="48.9" transform="rotate(-90 138.2 48.9)">30</text>
<text x="140.7" y="48.9" transform="rotate(-90 140.7 48.9)">28</text>
<text x="143.3" y="48.9" transform="rotate(-90 143.3 48.9)">26</text>
<text x="145.8" y="48.9" transform="rotate(-90 145.8 48.9)">24</text>
<text x="148.3" y="48.9" transform="rotate(-90 148.3 48.9)">22</text>
<text x="150.9" y="48.9" transform="rotate(-90 150.9 48.9)">20</text>
<text x="153.4" y="48.9" transform="rotate(-90 153.4 48.9)">18</text>
<text x="156" y="48.9" transform="rotate(-90 156 48.9)">16</text>
<text x="158.5" y="48.9" transform="rotate(-90 158.5 48.9)">14</text>
<text x="161" y="48.9" transform="rotate(-90 161 48.9)">12</text>
<text x="163.6" y="48.9" transform="rotate(-90 163.6 48.9)">10</text>
<text x="166.1" y="48.3" transform="rotate(-90 166.1 48.3)">8</text>
<text x="168.7" y="48.3" transform="rotate(-90 168.7 48.3)">6</text>
<text x="171.2" y="48.3" transform="rotate(-90 171.2 48.3)">4</text>
<text x="173.7" y="48.3" transform="rotate(-90 173.7 48.3)">2</text>
<text x="238.7" y="50.5">1</text>
<text x="238.7" y="53.1">2</text>
<text x="238.7" y="55.6">3</text>
<text x="238.7" y="58.2">4</text>
<text x="238.7" y="60.7">5</text>
<text x="115.5" y="77.2">6</text>
<text x="115.5" y="74.7">7</text>
<text x="115.5" y="72.1">8</text>
<text x="138.2" y="73.1" transform="rotate(-90 138.2 73.1)">1</text>
<text x="187.9" y="73.4">1</text>
<text x="187.9" y="75.9">2</text>
<text x="44.2" y="79.4" transform="rotate(-90 44.2 79.4)">1</text>
<text x="115.5" y="82.3">4</text>
<text x="115.5" y="79.8">5</text>
<text x="133.9" y="78.5">2</text>
<text x="141.5" y="78.5">3</text>
<text x="150.9" y="80.7" transform="rotate(-90 150.9 80.7)">1</text>
<text x="169.5" y="83.6">16</text>
<text x="187.9" y="78.5">3</text>
<text x="187.9" y="81">4</text>
<text x="187.9" y="83.6">5</text>
<text x="39.9" y="84.8">2</text>
<text x="44.2" y="89.6" transform="rotate(-90 44.2 89.6)">1</text>
<text x="47.6" y="84.8">3</text>
<text x="115.5" y="89.9">1</text>
<text x="115.5" y="87.4">2</text>
<text x="115.5" y="84.8">3</text>
<text x="146.6" y="86.1">2</text>
<text x="154.2" y="86.1">3</text>
<text x="169.5" y="88.6">14</text>
<text x="169.5" y="86.1">15</text>
<text x="187.9" y="86.1">6</text>
<text x="187.9" y="88.6">7</text>
<text x="39.9" y="95">2</text>
<text x="47.6" y="95">3</text>
<text x="162.5" y="95">1</text>
<text x="169.5" y="93.7">12</text>
<text x="169.5" y="91.2">13</text>
<text x="187.9" y="91.2">8</text>
<text x="44.2" y="99.8" transform="rotate(-90 44.2 99.8)">1</text>
<text x="115.5" y="101.3">6</text>
<text x="115.5" y="98.8">7</text>
<text x="115.5" y="96.3">8</text>
<text x="159.8" y="99.1" transform="rotate(-90 159.8 99.1)">2</text>
<text x="169.5" y="98.8">10</text>
<text x="169.5" y="96.3">11</text>
<text x="170.1" y="101.3">9</text>
<text x="187.9" y="98.8">1</text>
<text x="187.9" y="101.3">2</text>
<text x="47.6" y="105.2">3</text>
<text x="115.5" y="106.4">4</text>
<text x="115.5" y="103.9">5</text>
<text x="170.1" y="106.4">7</text>
<text x="170.1" y="103.9">8</text>
<text x="187.9" y="103.9">3</text>
<text x="187.9" y="106.4">4</text>
<text x="44.2" y="109.9" transform="rotate(-90 44.2 109.9)">1</text>
<text x="115.5" y="111.5">2</text>
<text x="115.5" y="109">3</text>
<text x="170.1" y="111.5">5</text>
<text x="170.1" y="109">6</text>
<text x="187.9" y="109">5</text>
<text x="187.9" y="111.5">6</text>
<text x="47.6" y="115.3">3</text>
<text x="115.5" y="114">1</text>
<text x="170.1" y="119.1">2</text>
<text x="170.1" y="116.6">3</text>
<text x="170.1" y="114">4</text>
<text x="187.9" y="114">7</text>
<text x="187.9" y="116.6">8</text>
<text x="114.9" y="120.4">10</text>
<text x="115.5" y="125.5">8</text>
<text x="115.5" y="122.9">9</text>
<text x="170.1" y="121.7">1</text>
<text x="187.9" y="121.7">1</text>
<text x="187.9" y="124.2">2</text>
<text x="115.5" y="130.6">6</text>
<text x="115.5" y="128">7</text>
<text x="187.9" y="126.7">3</text>
<text x="187.9" y="129.3">4</text>
<text x="187.9" y="131.8">5</text>
<text x="115.5" y="135.6">4</text>
<text x="115.5" y="133.1">5</text>
<text x="187.9" y="134.4">6</text>
<text x="187.9" y="136.9">7</text>
<text x="85.7" y="138.2">3</text>
<text x="85.7" y="143.3">1</text>
<text x="115.5" y="143.3">1</text>
<text x="115.5" y="140.7">2</text>
<text x="115.5" y="138.2">3</text>
<text x="187.9" y="139.4">8</text>
<text x="72.3" y="167.4">6</text>
<text x="72.3" y="164.8">7</text>
<text x="72.3" y="162.3">8</text>
<text x="72.3" y="172.5">4</text>
<text x="72.3" y="169.9">5</text>
<text x="72.3" y="177.5">2</text>
<text x="72.3" y="175">3</text>
<text x="72.3" y="180.1">1</text>
<text x="72.3" y="190.2">3</text>
<text x="72.3" y="187.7">4</text>
<text x="72.3" y="195.3">1</text>
<text x="72.3" y="192.8">2</text>
</g>
<g font-size="1.8" fill="#006464">
<text x="143.5" y="22.5">100nF</text>
<text x="162.6" y="22.5">J10</text>
<text x="210.1" y="21.2">+5V</text>
<text x="219.6" y="21.2">+3V3</text>
<text x="148.3" y="26.3">+5V</text>
<text x="148.3" y="28.8">GND</text>
<text x="123.7" y="35.2">+5V</text>
<text x="138.9" y="31.3">GND</text>
<text x="214.6" y="30.1">25uF</text>
<text x="224.8" y="30.1">10uF</text>
<text x="181.6" y="37.7">GND</text>
<text x="210.1" y="39">GND</text>
<text x="220.2" y="39">GND</text>
<text x="75.4" y="45.8">SW1</text>
<text x="127.2" y="44">J4</text>
<text x="64.5" y="51.7">GND</text>
<text x="75.4" y="58.3">SW2</text>
<text x="218.2" y="59.3">GND</text>
<text x="243.8" y="55.5">J12</text>
<text x="64.5" y="63.1">GND</text>
<text x="229.6" y="63.1">100nF</text>
<text x="132.8" y="68.2">10k</text>
<text x="218.2" y="66.9">+5V</text>
<text x="145.5" y="75.8">10k</text>
<text x="38.8" y="80.6">3k3</text>
<text x="49.9" y="82.1">LED</text>
<text x="58.4" y="82.1">220R</text>
<text x="120.7" y="80.9">J5</text>
<text x="125.5" y="79.6">GND</text>
<text x="133.2" y="83.4">Q2</text>
<text x="140.4" y="83.4">10k</text>
<text x="157.2" y="82.4">GND</text>
<text x="163.8" y="78.1">100uF</text>
<text x="181.9" y="81.9">J1</text>
<text x="31.5" y="86">GND</text>
<text x="43.1" y="86">Q3</text>
<text x="73.7" y="89.8">100nF</text>
<text x="81.3" y="86">+5V</text>
<text x="130.5" y="87.2">+5V</text>
<text x="157.7" y="89.5">220R</text>
<text x="38.8" y="90.8">3k3</text>
<text x="49.9" y="92.3">LED</text>
<text x="58.4" y="92.3">220R</text>
<text x="74.9" y="93.6">GND</text>
<text x="149.8" y="91">Q1</text>
<text x="158.1" y="93.6">RV1</text>
<text x="163.6" y="93.3">GND</text>
<text x="180.3" y="94.8">GND</text>
<text x="31.5" y="96.1">GND</text>
<text x="38.8" y="100.9">3k3</text>
<text x="43.1" y="96.1">Q4</text>
<text x="73.7" y="99.9">100nF</text>
<text x="81.3" y="96.1">+5V</text>
<text x="148.3" y="96.1">+5V</text>
<text x="31.5" y="106.3">GND</text>
<text x="43.1" y="106.3">Q5</text>
<text x="49.9" y="102.5">LED</text>
<text x="58.4" y="102.5">220R</text>
<text x="74.9" y="103.7">GND</text>
<text x="82.6" y="106.3">+5V</text>
<text x="175.3" y="102.5">J9</text>
<text x="182.2" y="107.5">J2</text>
<text x="38.8" y="111.1">3k3</text>
<text x="49.9" y="112.6">LED</text>
<text x="58.4" y="112.6">220R</text>
<text x="73.7" y="110.1">100nF</text>
<text x="74.9" y="113.9">GND</text>
<text x="31.5" y="116.4">GND</text>
<text x="43.1" y="116.4">Q6</text>
<text x="82.6" y="116.4">+5V</text>
<text x="154.9" y="116.4">220R</text>
<text x="73.7" y="120.2">100nF</text>
<text x="74.9" y="124.1">GND</text>
<text x="145.8" y="120.2">+5V</text>
<text x="164.8" y="125.1">GND</text>
<text x="194.3" y="125.3">GND</text>
<text x="120.7" y="131.7">J7</text>
<text x="182.5" y="130.4">J3</text>
<text x="194.3" y="130.4">+5V</text>
<text x="74.3" y="137">U1</text>
<text x="106.4" y="136.8">GND</text>
<text x="194.3" y="132.9">+3V3</text>
<text x="81.8" y="139.3">Vs</text>
<text x="96.5" y="140.6">+5V</text>
<text x="80" y="149.5">GND</text>
<text x="80.2" y="144.4">OUT</text>
<text x="96.3" y="144.4">100nF</text>
<text x="96.5" y="148.2">GND</text>
<text x="114.3" y="153.3">+3V3</text>
<text x="71.1" y="160.4">J11</text>
<text x="106.7" y="157.1">10uF</text>
<text x="114.3" y="160.9">GND</text>
<text x="123.2" y="156.8">GND</text>
<text x="123.3" y="162.2">3k3</text>
<text x="87.1" y="169.8">1k2</text>
<text x="99.8" y="172.3">1k2</text>
<text x="123.9" y="169.8">1k2</text>
<text x="94.5" y="178.2">3k3</text>
<text x="113.7" y="174.9">1k2</text>
<text x="94" y="183">GND</text>
<text x="106.7" y="185.5">GND</text>
<text x="107.2" y="180.7">3k3</text>
<text x="121.2" y="183.2">3k3</text>
<text x="112.5" y="186.3">1k2</text>
<text x="120.4" y="188.1">GND</text>
<text x="66.2" y="193.9">J8</text>
<text x="78.7" y="196.4">GND</text>
<text x="78.7" y="193.9">+5V</text>
<text x="119.9" y="194.7">3k3</text>
<text x="121.9" y="197.7">GND</text>
</g>
<g font-size="1.8" fill="#0f0f0f">
<text x="130.8" y="44.1">ATTENTION: PART FLIPPED</text>
<text x="156.9" y="44.1">ON THE Y AXIS</text>
<text x="90.2" y="138.1">+5V</text>
<text x="85.7" y="148.3">2 GND</text>
</g>
</svg>
